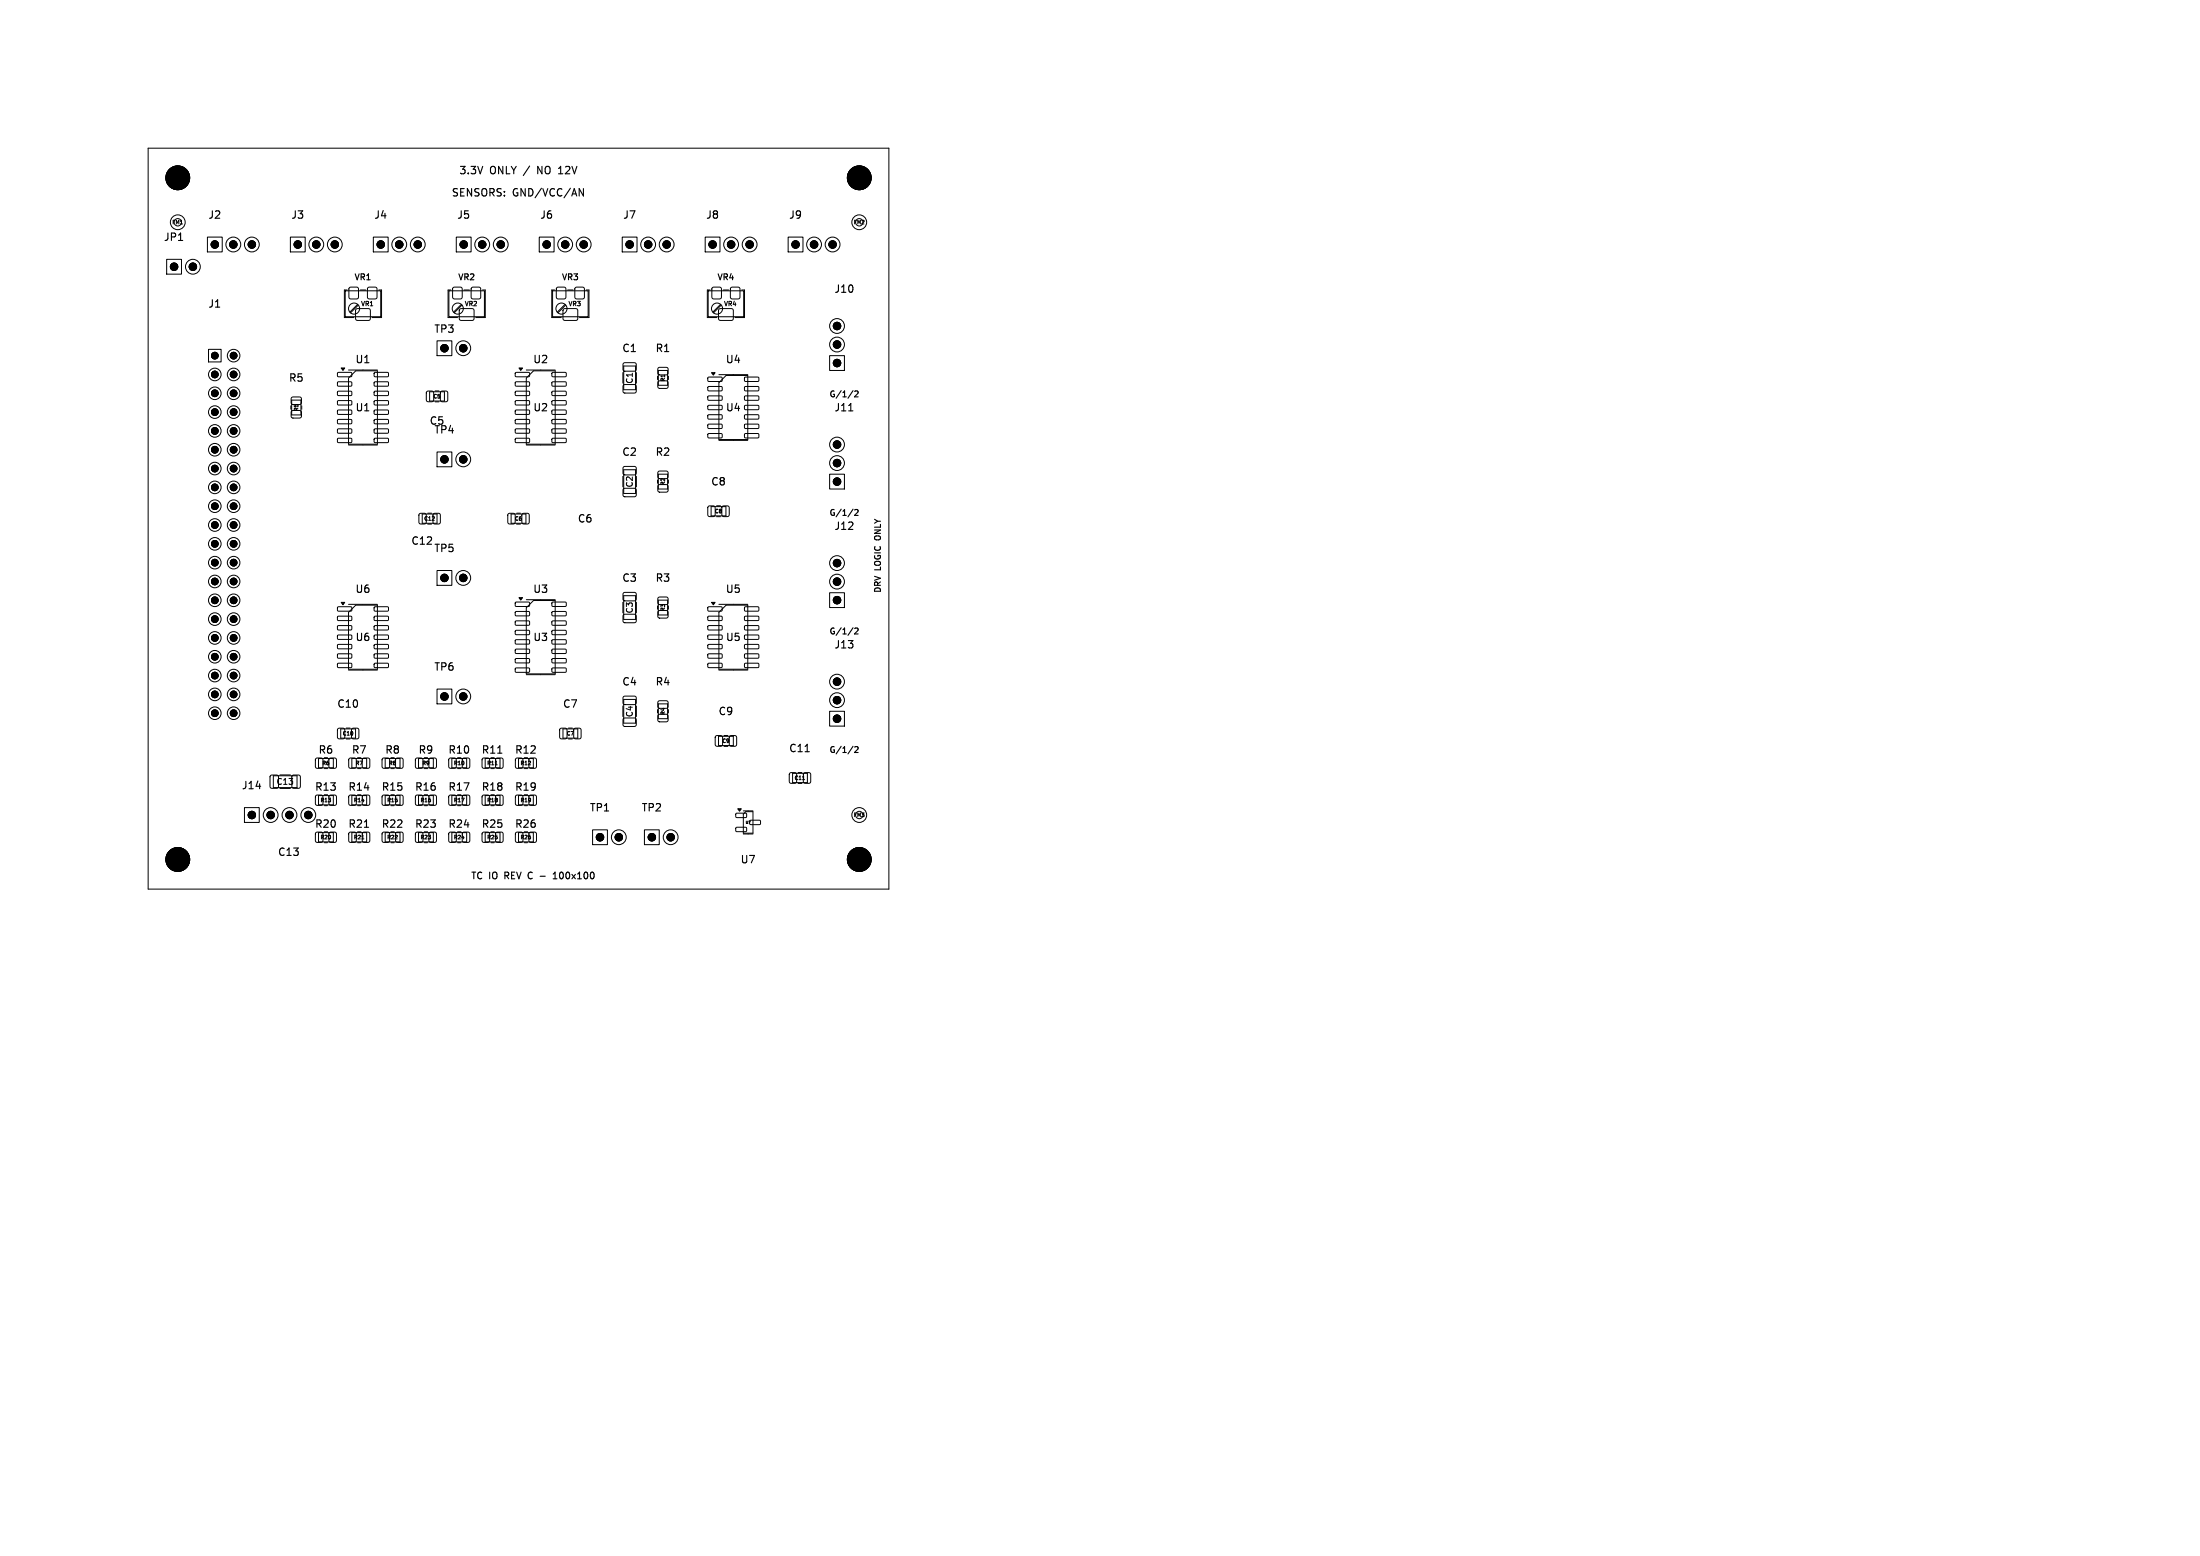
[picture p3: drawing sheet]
<svg xmlns="http://www.w3.org/2000/svg" width="297mm" height="210mm" viewBox="0 0 297 210" stroke-linecap="round" stroke-linejoin="round" font-family="sans-serif">
<g fill="none" stroke="#000" stroke-width=".15">
<path d="M23.2 23.5v1M23.2 23.9h.6M23.8 23.5v1M24.1 32.5h.6M24.2 24.5h.6M24.2 23.7l.3-.2v1M72.6 23.5v-1l.6 1M75.4 23.5h.6M75.5 22.7l.2-.2v1M78.2 25.5l.6 1v-1M115.2 23.9h.6M115.2 23.5v1"/>
<path d="M115.8 23.5v1M116.2 23.6l.4-.1 .2 .2-.6 .8h.6M114.6 55.5h.5M115.2 52.7l-.7 1.1M115.4 52.8h.3l.1 .2-.4 .6h.4M115.2 68.7l-.7 1.1M115.4 68.8h.3l.1 .2-.4 .6h.4M115.2 84.7l-.7 1.1M115.4 84.8h.3l.1 .2-.4 .6h.4M23.2 115.5v1M23.2 115.9h.6M23.8 115.5v1"/>
<path d="M24.2 115.5h.6l-.3 .3 .3 .1v.5l-.2 .1-.4-.1M49.2 111.7h.6M67.2 101.7h.6M72.9 118.3h.7M74.7 118.6h.5M74.7 118l.2-.3v.9M108.7 101.5h.6M115.2 100.7l-.7 1.1M115.2 115.9h.6M115.2 115.5v1M115.4 100.8h.3l.1 .2-.4 .6h.4M115.8 115.5v1"/>
<path d="M116.5 115.4l-.3 .7h.7M116.7 115.8v.7"/>
</g>
<g fill="none" stroke="#000" stroke-width=".14">
<path d="M20 20h100v100h-100zM22.5 35h2v2h-2zM28 32h2v2h-2zM39.2 32h2v2h-2zM46.6 39.3h4.8v3.5h-4.8zM46.9 39.1h-.4v3.8h1.3M47.2 38.8h.1h1l.1 .2-.1 1.3-.1 .1-1-.1-.1-.2zM48.6 39.1h.8M49.7 38.8h.1h1l.1 .2-.1 1.3-.1 .1-1-.1-.1-.2zM50.4 32h2v2h-2zM51.1 39.1h.4v3.8h-1.3M60.6 39.3h4.8v3.5h-4.8z"/>
<path d="M60.9 39.1h-.4v3.8h1.3M61.2 38.8h.1h1l.1 .2-.1 1.3-.2 .1-.9-.1-.1-.2zM61.6 32h2v2h-2zM62.6 39.1h.8M63.7 38.8h.1h1l.1 .2-.1 1.3-.2 .1-.9-.1-.1-.2zM65.1 39.1h.4v3.8h-1.3M72.8 32h2v2h-2zM74.6 39.3h4.8v3.5h-4.8zM74.9 39.1h-.4v3.8h1.3M75.2 38.8h.1h1l.1 .2-.1 1.3-.2 .1-.9-.1-.1-.2zM76.6 39.1h.8M77.7 38.8h.1h1l.1 .2-.1 1.3-.2 .1-.9-.1-.1-.2z"/>
<path d="M79.1 39.1h.4v3.8h-1.3M84 32h2v2h-2zM95.2 32h2v2h-2zM95.6 39.3h4.8v3.5h-4.8zM95.9 39.1h-.4v3.8h1.3M96.2 38.8h.1h1l.1 .2-.1 1.3-.2 .1-.9-.1-.1-.2zM97.6 39.1h.8M98.7 38.8h.2h.9l.1 .2-.1 1.3-.1 .1-1-.1-.1-.2zM100.1 39.1h.4v3.8h-1.3M106.4 32h2v2h-2zM28.1 47.2h1.8v1.7h-1.8zM39.3 54.8v.4"/>
<path d="M39.4 55.5l1.1-.1 .2 .3v.6l-.2 .1h-1l-.2-.2zM39.4 53.6h1.1l.2 .2v.6l-.2 .2h-1l-.2-.2zM39.4 54h1.2v2h-1.2zM40.7 54.8v.4M45.6 50.3h1.8l.1 .1v.4l-.2 .1-1.7-.1-.1-.1zM45.6 51.6l1.8-.1 .1 .2v.3l-.2 .1h-1.7l-.1-.1zM45.6 52.8h1.8l.1 .1v.4l-.2 .1h-1.7l-.1-.2zM45.6 54.1h1.8l.1 .1v.4l-.2 .1h-1.7l-.1-.2zM45.6 55.4l1.8-.1 .1 .2v.3l-.2 .1h-1.7l-.1-.1zM45.6 56.6h1.8l.1 .2v.3l-.2 .1h-1.7l-.1-.1zM45.6 57.9h1.8l.1 .1v.4l-.2 .1h-1.7l-.1-.2zM45.6 59.2h1.8l.1 .1v.4h-.2h-1.7l-.1-.1z"/>
<path d="M47 49.9h3.9M48 50.1h2.9v9.9h-3.9v-9zM48.1 41.7h.1h1.7l.1 .2-.1 1.3-.2 .1-1.6-.1-.1-.2zM48.3 41.1l-1.1 1M48.4 41.2l-1.1 1M50.5 59.2h1.9v.1v.4h-.1h-1.7l-.1-.1zM50.5 57.9h1.9v.1v.4l-.1 .1h-1.7l-.1-.2zM50.5 56.6h1.9v.2v.3l-.1 .1h-1.7l-.1-.1zM50.5 55.4l1.9-.1v.2v.3l-.1 .1h-1.7l-.1-.1zM50.5 54.1h1.9v.1v.4l-.1 .1h-1.7l-.1-.2zM50.5 52.8h1.9v.1v.4l-.1 .1h-1.7l-.1-.2zM50.5 51.6l1.9-.1v.2v.3l-.1 .1h-1.7l-.1-.1z"/>
<path d="M50.5 50.3h1.9v.1v.4l-.1 .1-1.7-.1-.1-.1zM57.6 52.8h.7l.2 .1 .1 1.1-.2 .2h-.6l-.2-.1zM58 52.9h2v1.2h-2zM58.7 52.8h.6M58.7 54.2h.6M59 46h2v2h-2zM59.5 52.8h.7l.2 .1v1.1l-.1 .2h-.6l-.2-.1zM62.1 41.7h.1h1.7l.1 .2-.1 1.3-.1 .1-1.7-.1-.1-.2zM62.3 41.1l-1.1 1M62.4 41.2l-1.1 1M69.6 50.3h1.8l.1 .1v.4l-.2 .1-1.7-.1v-.1zM69.6 51.6l1.8-.1 .1 .2v.3l-.2 .1h-1.7v-.1z"/>
<path d="M69.6 52.8h1.8l.1 .1v.4l-.2 .1h-1.7v-.2zM69.6 54.1h1.8l.1 .1v.4l-.2 .1h-1.7v-.2zM69.6 55.4l1.8-.1 .1 .2v.3l-.2 .1h-1.7v-.1zM69.6 56.6h1.8l.1 .2v.3l-.2 .1h-1.7v-.1zM69.6 57.9h1.8l.1 .1v.4l-.2 .1h-1.7v-.2zM69.6 59.2h1.8l.1 .1v.4h-.2h-1.7v-.1zM71 49.9h3.9M72 50.1h2.9v9.9h-3.9v-9zM74.5 59.2h1.9l.1 .1-.1 .4h-.1h-1.7l-.1-.1zM74.5 57.9h1.9l.1 .1-.1 .4-.1 .1h-1.7l-.1-.2zM74.5 56.6h1.9l.1 .2-.1 .3-.1 .1h-1.7l-.1-.1zM74.5 55.4l1.9-.1 .1 .2-.1 .3-.1 .1h-1.7l-.1-.1z"/>
<path d="M74.5 54.1h1.9l.1 .1-.1 .4-.1 .1h-1.7l-.1-.2zM74.5 52.8h1.9l.1 .1-.1 .4-.1 .1h-1.7l-.1-.2zM74.5 51.6l1.9-.1 .1 .2-.1 .3-.1 .1h-1.7l-.1-.1zM74.5 50.3h1.9l.1 .1-.1 .4-.1 .1-1.7-.1-.1-.1zM76.1 41.7h.1h1.7l.1 .2-.1 1.3-.2 .1-1.6-.1-.1-.2zM76.3 41.1l-1.1 1M76.4 41.2l-1.1 1M84.1 50.3v1.4M84.2 52l1.5-.1 .2 .3v.7l-.3 .2-1.3-.1-.2-.2zM84.2 49h1.5l.2 .2v.7l-.3 .2h-1.3l-.2-.2zM84.2 49.4h1.6v3.2h-1.6zM88.8 50.8v.4"/>
<path d="M88.9 51.5l1.1-.1 .2 .3v.6l-.2 .1h-1l-.2-.2zM88.9 49.6h1.1l.2 .2v.6l-.2 .2h-1l-.2-.2zM88.9 50h1.2v2h-1.2zM90.2 50.8v.4M95.6 50.9h1.8l.1 .1v.4l-.1 .1h-1.8l-.1-.2zM95.6 52.2h1.8l.1 .1v.4l-.1 .1-1.8-.1-.1-.1zM95.6 53.5l1.8-.1 .1 .2v.3l-.1 .1h-1.8l-.1-.1zM95.6 54.7h1.8l.1 .2v.3l-.1 .1h-1.8l-.1-.1zM95.6 56h1.8l.1 .1v.4l-.1 .1h-1.8l-.1-.2zM95.6 57.3h1.8l.1 .1v.3l-.1 .1h-1.8l-.1-.1zM95.6 58.6l1.8-.1 .1 .2v.3l-.1 .1h-1.8l-.1-.1zM97 51.7l1-1h2.9v8.6h-3.9z"/>
<path d="M97 50.6h3.9M97 59.4h3.9M97.1 41.7h.2h1.6l.1 .2-.1 1.3-.2 .1-1.6-.1-.1-.2zM97.3 41.1l-1.1 1M97.4 41.2l-1.1 1M100.5 58.6l1.9-.1v.2v.3l-.1 .1h-1.7l-.1-.1zM100.5 57.3h1.9v.1v.3l-.1 .1h-1.7l-.1-.1zM100.5 56h1.9v.1v.4l-.1 .1h-1.7l-.1-.2zM100.5 54.7h1.9v.2v.3l-.1 .1h-1.7l-.1-.1zM100.5 53.5l1.9-.1v.2v.3l-.1 .1h-1.7l-.1-.1zM100.5 52.2h1.9v.1v.4l-.1 .1-1.7-.1-.1-.1zM100.5 50.9h1.9v.1v.4l-.1 .1h-1.7l-.1-.2z"/>
<path d="M112 48h2v2h-2zM47 60.1h3.9M56.6 69.3h.7l.2 .1v1.1l-.1 .2h-.6l-.2-.1zM57 69.4h2v1.2h-2zM57.7 69.3h.6M57.7 70.7h.6M58.5 69.3h.7l.2 .1v1.1l-.1 .2h-.6l-.2-.1zM59 77h2v2h-2zM59 61h2v2h-2zM68.6 69.3h.7l.2 .1 .1 1.1-.2 .2h-.6l-.2-.1zM69 69.4h2v1.2h-2zM69.7 69.3h.6"/>
<path d="M69.7 70.7h.6M70.5 69.3h.7l.2 .1 .1 1.1-.2 .2h-.6l-.2-.1zM71 60.1h3.9M84.1 64.3v1.4M84.2 66l1.5-.1 .2 .3v.7l-.3 .2-1.3-.1-.2-.2zM84.2 63h1.5l.2 .2v.7l-.3 .2h-1.3l-.2-.2zM84.2 63.4h1.6v3.2h-1.6zM88.8 64.8v.4M88.9 65.5l1.1-.1 .2 .3v.6l-.2 .1h-1l-.2-.2zM88.9 63.6h1.1l.2 .2v.6l-.2 .2h-1l-.2-.2zM88.9 64h1.2v2h-1.2zM90.2 64.8v.4"/>
<path d="M95.6 68.3h.7l.2 .1 .1 1.1-.2 .2h-.6l-.2-.1zM96 68.4h2v1.2h-2zM96.7 68.3h.6M96.7 69.7h.6M97.5 68.3h.7l.2 .1 .1 1.1-.2 .2h-.6l-.2-.1zM112 64h2v2h-2zM45.6 81.9h1.8l.1 .1v.4l-.2 .1h-1.7l-.1-.2zM45.6 83.2h1.8l.1 .1v.4l-.2 .1-1.7-.1-.1-.1zM45.6 84.5l1.8-.1 .1 .2v.3l-.2 .1h-1.7l-.1-.1zM45.6 85.7h1.8l.1 .2v.3l-.2 .1h-1.7l-.1-.1zM45.6 87h1.8l.1 .1v.4l-.2 .1h-1.7l-.1-.2zM45.6 88.3h1.8l.1 .1v.3l-.2 .1h-1.7l-.1-.1z"/>
<path d="M45.6 89.6l1.8-.1 .1 .2v.3l-.2 .1h-1.7l-.1-.1zM45.6 98.3h.7l.2 .1v1.1l-.1 .2h-.6l-.2-.1zM46 98.4h2v1.2h-2zM46.7 98.3h.6M46.7 99.7h.6M47 81.6h3.9M47 90.4h3.9M47.5 98.3h.7l.2 .1v1.1l-.1 .2h-.6l-.2-.1zM48 81.7h2.9v8.6h-3.9v-7.6zM50.5 89.6l1.9-.1v.2v.3l-.1 .1h-1.7l-.1-.1zM50.5 88.3h1.9v.1v.3l-.1 .1h-1.7l-.1-.1zM50.5 87h1.9v.1v.4l-.1 .1h-1.7l-.1-.2z"/>
<path d="M50.5 85.7h1.9v.2v.3l-.1 .1h-1.7l-.1-.1zM50.5 84.5l1.9-.1v.2v.3l-.1 .1h-1.7l-.1-.1zM50.5 83.2h1.9v.1v.4l-.1 .1-1.7-.1-.1-.1zM50.5 81.9h1.9v.1v.4l-.1 .1h-1.7l-.1-.2zM59 93h2v2h-2zM69.6 81.3h1.8l.1 .1v.4l-.2 .1-1.7-.1v-.1zM69.6 82.6l1.8-.1 .1 .2v.3l-.2 .1h-1.7v-.1zM69.6 83.8h1.8l.1 .1v.4l-.2 .1h-1.7v-.2zM69.6 85.1h1.8l.1 .1v.4l-.2 .1h-1.7v-.2zM69.6 86.4l1.8-.1 .1 .2v.3l-.2 .1h-1.7v-.1zM69.6 87.6h1.8l.1 .2v.3l-.2 .1h-1.7v-.1zM69.6 88.9h1.8l.1 .1v.4l-.2 .1h-1.7v-.2z"/>
<path d="M69.6 90.2h1.8l.1 .1v.4h-.2h-1.7v-.1zM71 80.9h3.9M71 91.1h3.9M72 81.1h2.9v9.9h-3.9v-9zM74.5 90.2h1.9l.1 .1-.1 .4h-.1h-1.7l-.1-.1zM74.5 88.9h1.9l.1 .1-.1 .4-.1 .1h-1.7l-.1-.2zM74.5 87.6h1.9l.1 .2-.1 .3-.1 .1h-1.7l-.1-.1zM74.5 86.4l1.9-.1 .1 .2-.1 .3-.1 .1h-1.7l-.1-.1zM74.5 85.1h1.9l.1 .1-.1 .4-.1 .1h-1.7l-.1-.2zM74.5 83.8h1.9l.1 .1-.1 .4-.1 .1h-1.7l-.1-.2zM74.5 82.6l1.9-.1 .1 .2-.1 .3-.1 .1h-1.7l-.1-.1zM74.5 81.3h1.9l.1 .1-.1 .4-.1 .1-1.7-.1-.1-.1z"/>
<path d="M75.6 98.3h.7l.2 .1v1.1l-.1 .2h-.6l-.2-.1zM76 98.4h2v1.2h-2zM76.7 98.3h.6M76.7 99.7h.6M77.5 98.3h.7l.2 .1v1.1l-.1 .2h-.6l-.2-.1zM84.1 81.3v1.4M84.1 95.3v1.4M84.2 83l1.5-.1 .2 .3v.7l-.3 .2-1.3-.1-.2-.2zM84.2 80h1.5l.2 .2v.7l-.3 .2h-1.3l-.2-.2zM84.2 97l1.5-.1 .2 .3v.7l-.3 .2-1.3-.1-.2-.2zM84.2 94h1.5l.2 .2v.7l-.3 .2h-1.3l-.2-.2zM84.2 80.4h1.6v3.2h-1.6z"/>
<path d="M84.2 94.4h1.6v3.2h-1.6zM88.8 81.8v.4M88.8 95.8v.4M88.9 96.5l1.1-.1 .2 .3v.6l-.2 .1h-1l-.2-.2zM88.9 94.6h1.1l.2 .2v.6l-.2 .2h-1l-.2-.2zM88.9 82.5l1.1-.1 .2 .3v.6l-.2 .1h-1l-.2-.2zM88.9 80.6h1.1l.2 .2v.6l-.2 .2h-1l-.2-.2zM88.9 81h1.2v2h-1.2zM88.9 95h1.2v2h-1.2zM90.2 81.8v.4M90.2 95.8v.4M95.6 81.9h1.8l.1 .1v.4l-.1 .1h-1.8l-.1-.2z"/>
<path d="M95.6 83.2h1.8l.1 .1v.4l-.1 .1-1.8-.1-.1-.1zM95.6 84.5l1.8-.1 .1 .2v.3l-.1 .1h-1.8l-.1-.1zM95.6 85.7h1.8l.1 .2v.3l-.1 .1h-1.8l-.1-.1zM95.6 87h1.8l.1 .1v.4l-.1 .1h-1.8l-.1-.2zM95.6 88.3h1.8l.1 .1v.3l-.1 .1h-1.8l-.1-.1zM95.6 89.6l1.8-.1 .1 .2v.3l-.1 .1h-1.8l-.1-.1zM96.6 99.3h.7l.2 .1v1.1l-.1 .2h-.6l-.2-.1zM97 99.4h2v1.2h-2zM97 81.6h3.9M97 90.4h3.9M97.7 99.3h.6M98 81.7h2.9v8.6h-3.9v-7.6z"/>
<path d="M98.5 99.3h.7l.2 .1v1.1l-.1 .2h-.6l-.2-.1zM100.5 89.6l1.9-.1v.2v.3l-.1 .1h-1.7l-.1-.1zM100.5 88.3h1.9v.1v.3l-.1 .1h-1.7l-.1-.1zM100.5 87h1.9v.1v.4l-.1 .1h-1.7l-.1-.2zM100.5 85.7h1.9v.2v.3l-.1 .1h-1.7l-.1-.1zM100.5 84.5l1.9-.1v.2v.3l-.1 .1h-1.7l-.1-.1zM100.5 83.2h1.9v.1v.4l-.1 .1-1.7-.1-.1-.1zM100.5 81.9h1.9v.1v.4l-.1 .1h-1.7l-.1-.2zM112 80h2v2h-2zM112 96h2v2h-2zM33 109h2v2h-2zM36.5 104.7l.8-.1 .3 .2v1.4l-.2 .2h-.7l-.2-.2z"/>
<path d="M36.9 104.7h3.2v1.6h-3.2zM37.8 104.6h1.4M39.5 104.7l.8-.1 .2 .2 .1 1.4-.2 .2h-.8l-.2-.2zM42.6 112.4l.8-.1 .2 .2v1l-.2 .2h-.6l-.2-.2zM42.6 102.4l.8-.1 .2 .2v1l-.2 .2h-.6l-.2-.2zM42.6 107.4l.8-.1 .2 .2v1l-.2 .2h-.6l-.2-.2zM43 107.4v1.2h2v-1.2M43 112.4v1.2h2v-1.2M43 102.4v1.2h2v-1.2M43.8 108.7h.4M43.8 113.7h.4M43.8 103.7h.4"/>
<path d="M44.5 112.4l.7-.1 .2 .2v1l-.1 .2h-.7l-.2-.2zM44.5 102.4l.7-.1 .2 .2v1l-.1 .2h-.7l-.2-.2zM44.5 107.4l.7-.1 .2 .2v1l-.1 .2h-.7l-.2-.2zM47.1 112.4l.7-.1 .3 .2v1l-.2 .2h-.6l-.2-.2zM47.1 102.4l.7-.1 .3 .2v1l-.2 .2h-.6l-.2-.2zM47.1 107.4l.7-.1 .3 .2v1l-.2 .2h-.6l-.2-.2zM47.5 107.4v1.2h2v-1.2M47.5 112.4v1.2h2v-1.2M47.5 102.4v1.2h2v-1.2M48.3 108.7h.4M48.3 113.7h.4M48.3 103.7h.4"/>
<path d="M48.8 113.2h.3M49 112.4l.7-.1 .2 .2v1l-.1 .2h-.6l-.3-.2zM49 102.4l.7-.1 .2 .2v1l-.1 .2h-.6l-.3-.2zM49 107.4l.7-.1 .2 .2v1l-.1 .2h-.6l-.3-.2zM51.6 107.4l.7-.1 .3 .2v1l-.2 .2h-.6l-.2-.2zM51.6 112.4l.7-.1 .3 .2v1l-.2 .2h-.6l-.2-.2zM51.6 102.4l.7-.1 .3 .2v1l-.2 .2h-.6l-.2-.2zM52 107.4v1.2h2v-1.2M52 102.4v1.2h2v-1.2M52 112.4v1.2h2v-1.2M52.8 108.7h.4M52.8 113.7h.4"/>
<path d="M52.8 103.7h.4M53.5 107.4l.7-.1 .2 .2v1l-.1 .2h-.7l-.2-.2zM53.5 112.4l.7-.1 .2 .2v1l-.1 .2h-.7l-.2-.2zM53.5 102.4l.7-.1 .2 .2v1l-.1 .2h-.7l-.2-.2zM56.1 107.4l.8-.1 .2 .2v1l-.2 .2h-.6l-.2-.2zM56.1 102.4l.8-.1 .2 .2v1l-.2 .2h-.6l-.2-.2zM56.1 112.4l.8-.1 .2 .2v1l-.2 .2h-.6l-.2-.2zM56.5 102.4v1.2h2v-1.2M56.5 107.4v1.2h2v-1.2M56.5 112.4v1.2h2v-1.2M57.3 108.7h.4M57.3 113.7h.4"/>
<path d="M57.3 103.7h.4M58 107.4l.7-.1 .2 .2v1l-.1 .2h-.7l-.2-.2zM58 102.4l.7-.1 .2 .2v1l-.1 .2h-.7l-.2-.2zM58 112.4l.7-.1 .2 .2v1l-.1 .2h-.7l-.2-.2zM60.6 102.4l.7-.1 .3 .2v1l-.2 .2h-.6l-.2-.2zM60.6 112.4l.7-.1 .3 .2v1l-.2 .2h-.6l-.2-.2zM60.6 107.4l.7-.1 .3 .2v1l-.2 .2h-.6l-.2-.2zM61 107.4v1.2h2v-1.2M61 112.4v1.2h2v-1.2M61 102.4v1.2h2v-1.2M61.8 108.7h.4M61.8 113.7h.4"/>
<path d="M61.8 103.7h.4M62.5 102.4l.7-.1 .2 .2v1l-.1 .2h-.7l-.2-.2zM62.5 112.4l.7-.1 .2 .2v1l-.1 .2h-.7l-.2-.2zM62.5 107.4l.7-.1 .2 .2v1l-.1 .2h-.7l-.2-.2zM65.1 107.4l.7-.1 .3 .2v1l-.2 .2h-.6l-.2-.2zM65.1 102.4l.7-.1 .3 .2v1l-.2 .2h-.6l-.2-.2zM65.1 112.4l.7-.1 .3 .2v1l-.2 .2h-.6l-.2-.2zM65.5 107.4v1.2h2v-1.2M65.5 112.4v1.2h2v-1.2M65.5 102.4v1.2h2v-1.2M66.3 108.7h.4M66.3 113.7h.4"/>
<path d="M66.3 103.7h.4M66.8 103.2h.3M67 107.4l.7-.1 .2 .2v1l-.1 .2h-.7l-.2-.2zM67 102.4l.7-.1 .2 .2v1l-.1 .2h-.7l-.2-.2zM67 112.4l.7-.1 .2 .2v1l-.1 .2h-.7l-.2-.2zM69.6 102.4l.7-.1 .3 .2v1l-.2 .2h-.6l-.2-.2zM69.6 107.4l.7-.1 .3 .2v1l-.2 .2h-.6l-.2-.2zM69.6 112.4l.7-.1 .3 .2v1l-.2 .2h-.6l-.2-.2zM70 107.4v1.2h2v-1.2M70 112.4v1.2h2v-1.2M70 102.4v1.2h2v-1.2M70.8 108.7h.4"/>
<path d="M70.8 113.7h.4M70.8 103.7h.4M71.5 102.4l.7-.1 .2 .2v1l-.1 .2h-.6l-.3-.2zM71.5 107.4l.7-.1 .2 .2v1l-.1 .2h-.6l-.3-.2zM71.5 112.4l.7-.1 .2 .2v1l-.1 .2h-.6l-.3-.2zM80 112h2v2h-2zM87 112h2v2h-2zM97.7 100.7h.6M99.4 109.8h1.3l.1 .1v.4l-.2 .1-1.2-.1-.1-.1zM99.4 111.7h1.3l.1 .1v.4l-.2 .1-1.2-.1-.1-.1zM100.4 109.9l.3-.3h.9v2.9h-1.2zM100.4 109.4h1.2"/>
<path d="M100.4 112.6h1.2M101.2 110.7h1.4l.1 .2v.3l-.2 .1h-1.2l-.1-.1zM106.6 104.3h.7l.2 .1v1.1l-.1 .2h-.6l-.2-.1zM107 104.4h2v1.2h-2zM107.7 104.3h.6M107.7 105.7h.6M108.3 105.2h.3M108.5 104.3h.7l.2 .1v1.1l-.1 .2h-.6l-.2-.1z"/>
<circle cx="24" cy="24" r="1.6"/>
<circle cx="24" cy="30" r="1"/>
<circle cx="24" cy="30" r=".5"/>
<circle cx="26" cy="36" r="1"/>
<circle cx="31.5" cy="33" r="1"/>
<circle cx="34" cy="33" r="1"/>
<circle cx="42.7" cy="33" r="1"/>
<circle cx="45.2" cy="33" r="1"/>
<circle cx="53.9" cy="33" r="1"/>
<circle cx="56.4" cy="33" r="1"/>
<circle cx="65.1" cy="33" r="1"/>
<circle cx="67.6" cy="33" r="1"/>
<circle cx="76.3" cy="33" r="1"/>
<circle cx="78.8" cy="33" r="1"/>
<circle cx="87.5" cy="33" r="1"/>
<circle cx="90" cy="33" r="1"/>
<circle cx="98.7" cy="33" r="1"/>
<circle cx="101.2" cy="33" r="1"/>
<circle cx="109.9" cy="33" r="1"/>
<circle cx="112.4" cy="33" r="1"/>
<circle cx="116" cy="30" r=".5"/>
<circle cx="116" cy="30" r="1"/>
<circle cx="116" cy="24" r="1.6"/>
<circle cx="29" cy="55.6" r=".85"/>
<circle cx="29" cy="58.2" r=".85"/>
<circle cx="29" cy="50.5" r=".85"/>
<circle cx="29" cy="53.1" r=".85"/>
<circle cx="31.5" cy="55.6" r=".85"/>
<circle cx="31.5" cy="58.2" r=".85"/>
<circle cx="31.5" cy="50.5" r=".85"/>
<circle cx="31.5" cy="48" r=".85"/>
<circle cx="31.5" cy="53.1" r=".85"/>
<circle cx="47.8" cy="41.6" r=".75"/>
<circle cx="61.8" cy="41.6" r=".75"/>
<circle cx="62.5" cy="47" r="1"/>
<circle cx="75.8" cy="41.6" r=".75"/>
<circle cx="96.8" cy="41.6" r=".75"/>
<circle cx="113" cy="46.5" r="1"/>
<circle cx="113" cy="60" r="1"/>
<circle cx="113" cy="44" r="1"/>
<circle cx="29" cy="75.9" r=".85"/>
<circle cx="29" cy="78.5" r=".85"/>
<circle cx="29" cy="65.8" r=".85"/>
<circle cx="29" cy="73.4" r=".85"/>
<circle cx="29" cy="63.2" r=".85"/>
<circle cx="29" cy="68.3" r=".85"/>
<circle cx="29" cy="70.9" r=".85"/>
<circle cx="29" cy="60.7" r=".85"/>
<circle cx="31.5" cy="78.5" r=".85"/>
<circle cx="31.5" cy="75.9" r=".85"/>
<circle cx="31.5" cy="65.8" r=".85"/>
<circle cx="31.5" cy="68.3" r=".85"/>
<circle cx="31.5" cy="63.2" r=".85"/>
<circle cx="31.5" cy="60.7" r=".85"/>
<circle cx="31.5" cy="73.4" r=".85"/>
<circle cx="31.5" cy="70.9" r=".85"/>
<circle cx="62.5" cy="78" r="1"/>
<circle cx="62.5" cy="62" r="1"/>
<circle cx="113" cy="78.5" r="1"/>
<circle cx="113" cy="62.5" r="1"/>
<circle cx="113" cy="76" r="1"/>
<circle cx="29" cy="81" r=".85"/>
<circle cx="29" cy="88.6" r=".85"/>
<circle cx="29" cy="86.1" r=".85"/>
<circle cx="29" cy="83.6" r=".85"/>
<circle cx="29" cy="91.2" r=".85"/>
<circle cx="29" cy="93.7" r=".85"/>
<circle cx="29" cy="96.3" r=".85"/>
<circle cx="31.5" cy="88.6" r=".85"/>
<circle cx="31.5" cy="91.2" r=".85"/>
<circle cx="31.5" cy="86.1" r=".85"/>
<circle cx="31.5" cy="81" r=".85"/>
<circle cx="31.5" cy="96.3" r=".85"/>
<circle cx="31.5" cy="83.6" r=".85"/>
<circle cx="31.5" cy="93.7" r=".85"/>
<circle cx="62.5" cy="94" r="1"/>
<circle cx="113" cy="92" r="1"/>
<circle cx="113" cy="94.5" r="1"/>
<circle cx="24" cy="116" r="1.6"/>
<circle cx="36.5" cy="110" r="1"/>
<circle cx="39.1" cy="110" r="1"/>
<circle cx="41.6" cy="110" r="1"/>
<circle cx="83.5" cy="113" r="1"/>
<circle cx="90.5" cy="113" r="1"/>
<circle cx="116" cy="110" r=".5"/>
<circle cx="116" cy="110" r="1"/>
<circle cx="116" cy="116" r="1.6"/>
</g>
<g fill="#000" stroke="#000" stroke-width=".14">
<path d="M46.1 49.7h.4l-.2 .3zM70.1 49.7h.4l-.2 .3zM96.1 50.3h.4l-.2 .3zM46.1 81.3h.4l-.2 .3zM70.1 80.7h.4l-.2 .3zM96.1 81.3h.4l-.2 .3zM99.6 109.2h.5l-.3 .3z"/>
<circle cx="23.5" cy="36" r=".5"/>
<circle cx="24" cy="24" r="1.6"/>
<circle cx="26" cy="36" r=".5"/>
<circle cx="29" cy="33" r=".5"/>
<circle cx="31.5" cy="33" r=".5"/>
<circle cx="34" cy="33" r=".5"/>
<circle cx="40.2" cy="33" r=".5"/>
<circle cx="42.7" cy="33" r=".5"/>
<circle cx="45.2" cy="33" r=".5"/>
<circle cx="51.4" cy="33" r=".5"/>
<circle cx="53.9" cy="33" r=".5"/>
<circle cx="56.4" cy="33" r=".5"/>
<circle cx="62.6" cy="33" r=".5"/>
<circle cx="65.1" cy="33" r=".5"/>
<circle cx="67.6" cy="33" r=".5"/>
<circle cx="73.8" cy="33" r=".5"/>
<circle cx="76.3" cy="33" r=".5"/>
<circle cx="78.8" cy="33" r=".5"/>
<circle cx="85" cy="33" r=".5"/>
<circle cx="87.5" cy="33" r=".5"/>
<circle cx="90" cy="33" r=".5"/>
<circle cx="96.2" cy="33" r=".5"/>
<circle cx="98.7" cy="33" r=".5"/>
<circle cx="101.2" cy="33" r=".5"/>
<circle cx="107.4" cy="33" r=".5"/>
<circle cx="109.9" cy="33" r=".5"/>
<circle cx="112.4" cy="33" r=".5"/>
<circle cx="116" cy="24" r="1.6"/>
<circle cx="29" cy="55.6" r=".45"/>
<circle cx="29" cy="50.5" r=".45"/>
<circle cx="29" cy="53.1" r=".45"/>
<circle cx="29" cy="48" r=".45"/>
<circle cx="29" cy="58.2" r=".45"/>
<circle cx="31.5" cy="48" r=".45"/>
<circle cx="31.5" cy="50.5" r=".45"/>
<circle cx="31.5" cy="55.6" r=".45"/>
<circle cx="31.5" cy="53.1" r=".45"/>
<circle cx="31.5" cy="58.2" r=".45"/>
<circle cx="60" cy="47" r=".5"/>
<circle cx="62.5" cy="47" r=".5"/>
<circle cx="113" cy="46.5" r=".5"/>
<circle cx="113" cy="44" r=".5"/>
<circle cx="113" cy="49" r=".5"/>
<circle cx="29" cy="65.8" r=".45"/>
<circle cx="29" cy="78.5" r=".45"/>
<circle cx="29" cy="63.2" r=".45"/>
<circle cx="29" cy="60.7" r=".45"/>
<circle cx="29" cy="70.9" r=".45"/>
<circle cx="29" cy="68.3" r=".45"/>
<circle cx="29" cy="73.4" r=".45"/>
<circle cx="29" cy="75.9" r=".45"/>
<circle cx="31.5" cy="78.5" r=".45"/>
<circle cx="31.5" cy="73.4" r=".45"/>
<circle cx="31.5" cy="63.2" r=".45"/>
<circle cx="31.5" cy="65.8" r=".45"/>
<circle cx="31.5" cy="68.3" r=".45"/>
<circle cx="31.5" cy="70.9" r=".45"/>
<circle cx="31.5" cy="75.9" r=".45"/>
<circle cx="31.5" cy="60.7" r=".45"/>
<circle cx="60" cy="62" r=".5"/>
<circle cx="60" cy="78" r=".5"/>
<circle cx="62.5" cy="62" r=".5"/>
<circle cx="62.5" cy="78" r=".5"/>
<circle cx="113" cy="78.5" r=".5"/>
<circle cx="113" cy="62.5" r=".5"/>
<circle cx="113" cy="65" r=".5"/>
<circle cx="113" cy="60" r=".5"/>
<circle cx="113" cy="76" r=".5"/>
<circle cx="29" cy="91.2" r=".45"/>
<circle cx="29" cy="81" r=".45"/>
<circle cx="29" cy="96.3" r=".45"/>
<circle cx="29" cy="88.6" r=".45"/>
<circle cx="29" cy="86.1" r=".45"/>
<circle cx="29" cy="93.7" r=".45"/>
<circle cx="29" cy="83.6" r=".45"/>
<circle cx="31.5" cy="86.1" r=".45"/>
<circle cx="31.5" cy="91.2" r=".45"/>
<circle cx="31.5" cy="88.6" r=".45"/>
<circle cx="31.5" cy="81" r=".45"/>
<circle cx="31.5" cy="96.3" r=".45"/>
<circle cx="31.5" cy="83.6" r=".45"/>
<circle cx="31.5" cy="93.7" r=".45"/>
<circle cx="60" cy="94" r=".5"/>
<circle cx="62.5" cy="94" r=".5"/>
<circle cx="113" cy="97" r=".5"/>
<circle cx="113" cy="92" r=".5"/>
<circle cx="113" cy="94.5" r=".5"/>
<circle cx="113" cy="81" r=".5"/>
<circle cx="24" cy="116" r="1.6"/>
<circle cx="34" cy="110" r=".5"/>
<circle cx="36.5" cy="110" r=".5"/>
<circle cx="39.1" cy="110" r=".5"/>
<circle cx="41.6" cy="110" r=".5"/>
<circle cx="81" cy="113" r=".5"/>
<circle cx="83.5" cy="113" r=".5"/>
<circle cx="88" cy="113" r=".5"/>
<circle cx="90.5" cy="113" r=".5"/>
<circle cx="116" cy="116" r="1.6"/>
</g>
<g font-size="1.4">
<text x="61.9" y="23.7">3.3V</text>
<text x="66.1" y="23.7">ONLY</text>
<text x="70.9" y="23.7">/</text>
<text x="73" y="23.7">NO</text>
<text x="76.1" y="23.7">12V</text>
<text x="28" y="29.7">J2</text>
<text x="39.2" y="29.7">J3</text>
<text x="50.4" y="29.7">J4</text>
<text x="60.9" y="26.7">SENSORS:</text>
<text x="61.6" y="29.7">J5</text>
<text x="69.2" y="26.7">GND/VCC/AN</text>
<text x="72.8" y="29.7">J6</text>
<text x="84" y="29.7">J7</text>
<text x="95.2" y="29.7">J8</text>
<text x="106.4" y="29.7">J9</text>
<text x="22" y="32.7">JP1</text>
<text x="28" y="41.7">J1</text>
<text x="112.5" y="39.7">J10</text>
<text x="58.5" y="45.1">TP3</text>
<text x="83.9" y="47.7">C1</text>
<text x="88.4" y="47.7">R1</text>
<text x="38.9" y="51.7">R5</text>
<text x="47.9" y="49.2">U1</text>
<text x="71.9" y="49.2">U2</text>
<text x="97.9" y="49.2">U4</text>
<text x="47.9" y="55.7">U1</text>
<text x="57.9" y="57.5">C5</text>
<text x="58.5" y="58.7">TP4</text>
<text x="71.9" y="55.7">U2</text>
<text x="97.9" y="55.7">U4</text>
<text x="112.5" y="55.7">J11</text>
<text x="83.9" y="61.7">C2</text>
<text x="88.4" y="61.7">R2</text>
<text x="95.9" y="65.7">C8</text>
<text x="77.9" y="70.7">C6</text>
<text x="112.5" y="71.7">J12</text>
<text x="55.4" y="73.7">C12</text>
<text x="58.5" y="74.7">TP5</text>
<text x="47.9" y="80.2">U6</text>
<text x="71.9" y="80.2">U3</text>
<text x="83.9" y="78.7">C3</text>
<text x="88.4" y="78.7">R3</text>
<text x="97.9" y="80.2">U5</text>
<text x="47.9" y="86.7">U6</text>
<text x="71.9" y="86.7">U3</text>
<text x="97.9" y="86.7">U5</text>
<text x="112.5" y="87.7">J13</text>
<text x="45.4" y="95.7">C10</text>
<text x="58.5" y="90.7">TP6</text>
<text x="75.9" y="95.7">C7</text>
<text x="83.9" y="92.7">C4</text>
<text x="88.4" y="92.7">R4</text>
<text x="42.9" y="101.9">R6</text>
<text x="47.4" y="101.9">R7</text>
<text x="51.9" y="101.9">R8</text>
<text x="56.4" y="101.9">R9</text>
<text x="60.4" y="101.9">R10</text>
<text x="64.9" y="101.9">R11</text>
<text x="69.4" y="101.9">R12</text>
<text x="96.9" y="96.7">C9</text>
<text x="106.4" y="101.7">C11</text>
<text x="32.5" y="106.7">J14</text>
<text x="42.4" y="106.9">R13</text>
<text x="46.9" y="106.9">R14</text>
<text x="51.4" y="106.9">R15</text>
<text x="55.9" y="106.9">R16</text>
<text x="60.4" y="106.9">R17</text>
<text x="64.9" y="106.9">R18</text>
<text x="69.4" y="106.9">R19</text>
<text x="42.4" y="111.9">R20</text>
<text x="46.9" y="111.9">R21</text>
<text x="51.4" y="111.9">R22</text>
<text x="55.9" y="111.9">R23</text>
<text x="60.4" y="111.9">R24</text>
<text x="64.9" y="111.9">R25</text>
<text x="69.4" y="111.9">R26</text>
<text x="79.5" y="109.7">TP1</text>
<text x="86.5" y="109.7">TP2</text>
<text x="37.4" y="115.7">C13</text>
<text x="99.9" y="116.7">U7</text>
</g>
<g font-size="1.3">
<text x="63.5" y="118.9">TC IO</text>
<text x="68.4" y="118.9">REV C</text>
<text x="75.7" y="118.9">100x100</text>
</g>
<g font-size="1.1">
<text x="47.7" y="38">VR1</text>
<text x="61.7" y="38">VR2</text>
<text x="75.7" y="38">VR3</text>
<text x="96.7" y="38">VR4</text>
<text x="85.6" y="51.9" transform="rotate(-90 85.6 51.9)">C1</text>
<text x="111.9" y="53.8">G/1/2</text>
<text x="85.6" y="65.9" transform="rotate(-90 85.6 65.9)">C2</text>
<text x="111.9" y="69.8">G/1/2</text>
<text x="119.1" y="77" transform="rotate(-90 119.1 77)">LOGIC</text>
<text x="119.1" y="72.6" transform="rotate(-90 119.1 72.6)">ONLY</text>
<text x="85.6" y="82.9" transform="rotate(-90 85.6 82.9)">C3</text>
<text x="119.1" y="80.1" transform="rotate(-90 119.1 80.1)">DRV</text>
<text x="111.9" y="85.8">G/1/2</text>
<text x="85.6" y="96.9" transform="rotate(-90 85.6 96.9)">C4</text>
<text x="111.9" y="101.8">G/1/2</text>
<text x="37.2" y="106.1">C13</text>
</g>
<g font-size=".8">
<text x="48.7" y="41.4">VR1</text>
<text x="62.7" y="41.4">VR2</text>
<text x="76.7" y="41.4">VR3</text>
<text x="97.7" y="41.4">VR4</text>
</g>
<g font-size=".7">
<text x="23.2" y="30.4">FM1</text>
<text x="115.2" y="30.4">FM2</text>
<text x="58.4" y="53.9">C5</text>
<text x="89.9" y="51.6" transform="rotate(-90 89.9 51.6)">R1</text>
<text x="40.4" y="55.6" transform="rotate(-90 40.4 55.6)">R5</text>
<text x="89.9" y="65.6" transform="rotate(-90 89.9 65.6)">R2</text>
<text x="57.2" y="70.4">C12</text>
<text x="69.4" y="70.4">C6</text>
<text x="96.4" y="69.4">C8</text>
<text x="89.9" y="82.6" transform="rotate(-90 89.9 82.6)">R3</text>
<text x="46.2" y="99.4">C10</text>
<text x="76.4" y="99.4">C7</text>
<text x="89.9" y="96.6" transform="rotate(-90 89.9 96.6)">R4</text>
<text x="97.4" y="100.4">C9</text>
<text x="43.4" y="103.4">R6</text>
<text x="47.9" y="103.4">R7</text>
<text x="52.4" y="103.4">R8</text>
<text x="56.9" y="103.4">R9</text>
<text x="61.2" y="103.4">R10</text>
<text x="65.7" y="103.4">R11</text>
<text x="70.2" y="103.4">R12</text>
<text x="107.2" y="105.4">C11</text>
<text x="43.2" y="113.4">R20</text>
<text x="43.2" y="108.4">R13</text>
<text x="47.7" y="113.4">R21</text>
<text x="47.7" y="108.4">R14</text>
<text x="52.2" y="108.4">R15</text>
<text x="52.2" y="113.4">R22</text>
<text x="56.7" y="108.4">R16</text>
<text x="56.7" y="113.4">R23</text>
<text x="61.2" y="113.4">R24</text>
<text x="61.2" y="108.4">R17</text>
<text x="65.7" y="108.4">R18</text>
<text x="65.7" y="113.4">R25</text>
<text x="70.2" y="108.4">R19</text>
<text x="70.2" y="113.4">R26</text>
<text x="115.2" y="110.4">FM3</text>
</g>
<text font-size=".4" x="100.6" y="111.2">U7</text>
</svg>
